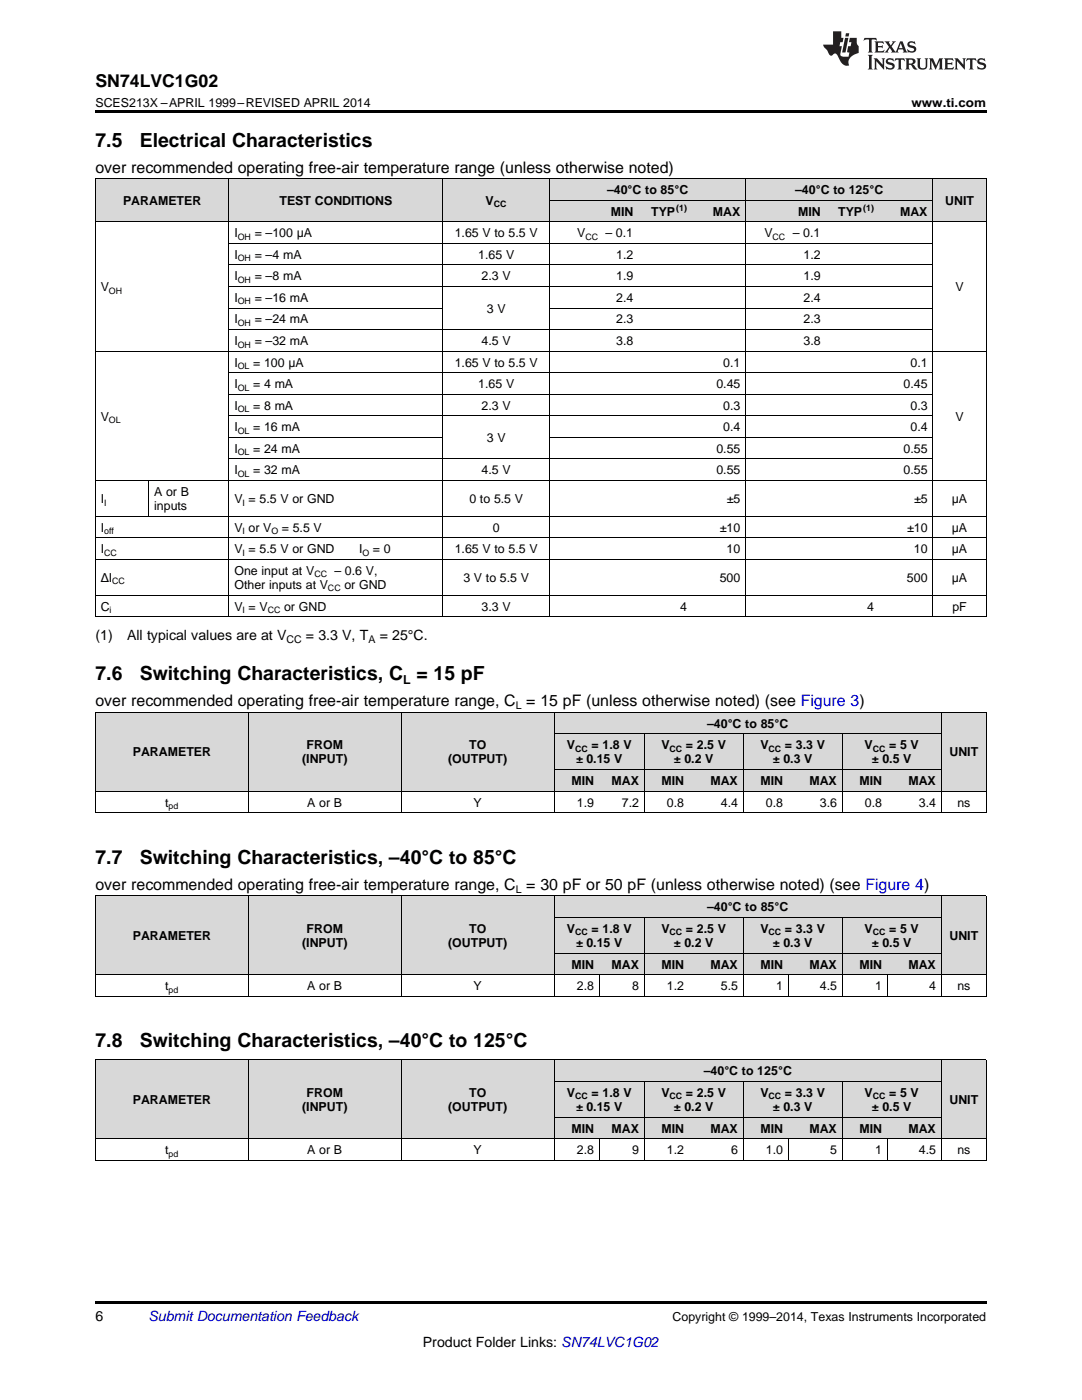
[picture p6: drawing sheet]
<svg xmlns="http://www.w3.org/2000/svg" width="216mm" height="279mm" viewBox="0 0 216 279" stroke-linecap="round" stroke-linejoin="round" font-family="sans-serif">
<g fill="#d8d8d8">
<path d="M19 211.6h30.6v15.7h-30.6z"/>
<path d="M49.6 211.6h30.5v15.7h-30.5z"/>
<path d="M80.1 211.6h30.5v15.7h-30.5z"/>
<path d="M110.6 223h9v4.3h-9z"/>
<path d="M119.6 223h9v4.3h-9z"/>
<path d="M128.6 223h8.9v4.3h-8.9z"/>
<path d="M137.5 223h10.8v4.3h-10.8z"/>
<path d="M148.3 223h9v4.3h-9z"/>
<path d="M157.3 223h10.8v4.3h-10.8z"/>
<path d="M168.1 223h9v4.3h-9z"/>
<path d="M177.1 223h10.8v4.3h-10.8z"/>
<path d="M187.9 211.6h8.9v15.7h-8.9z"/>
<path d="M110.6 215.9h9v7.1h-9z"/>
<path d="M119.6 215.9h9v7.1h-9z"/>
<path d="M128.6 215.9h8.9v7.1h-8.9z"/>
<path d="M137.5 215.9h10.8v7.1h-10.8z"/>
<path d="M148.3 215.9h9v7.1h-9z"/>
<path d="M157.3 215.9h10.8v7.1h-10.8z"/>
<path d="M168.1 215.9h9v7.1h-9z"/>
<path d="M177.1 215.9h10.8v7.1h-10.8z"/>
<path d="M110.6 211.6h9v4.3h-9z"/>
<path d="M119.6 211.6h9v4.3h-9z"/>
<path d="M128.6 211.6h8.9v4.3h-8.9z"/>
<path d="M137.5 211.6h10.8v4.3h-10.8z"/>
<path d="M148.3 211.6h9v4.3h-9z"/>
<path d="M157.3 211.6h10.8v4.3h-10.8z"/>
<path d="M168.1 211.6h9v4.3h-9z"/>
<path d="M177.1 211.6h10.8v4.3h-10.8z"/>
<path d="M19 178.8h30.6v15.8h-30.6z"/>
<path d="M49.6 178.8h30.5v15.8h-30.5z"/>
<path d="M80.1 178.8h30.5v15.8h-30.5z"/>
<path d="M110.6 190.3h9v4.3h-9z"/>
<path d="M119.6 190.3h9v4.3h-9z"/>
<path d="M128.6 190.3h8.9v4.3h-8.9z"/>
<path d="M137.5 190.3h10.8v4.3h-10.8z"/>
<path d="M148.3 190.3h9v4.3h-9z"/>
<path d="M157.3 190.3h10.8v4.3h-10.8z"/>
<path d="M168.1 190.3h9v4.3h-9z"/>
<path d="M177.1 190.3h10.8v4.3h-10.8z"/>
<path d="M187.9 178.8h8.9v15.8h-8.9z"/>
<path d="M110.6 183.1h9v7.2h-9z"/>
<path d="M119.6 183.1h9v7.2h-9z"/>
<path d="M128.6 183.1h8.9v7.2h-8.9z"/>
<path d="M137.5 183.1h10.8v7.2h-10.8z"/>
<path d="M148.3 183.1h9v7.2h-9z"/>
<path d="M157.3 183.1h10.8v7.2h-10.8z"/>
<path d="M168.1 183.1h9v7.2h-9z"/>
<path d="M177.1 183.1h10.8v7.2h-10.8z"/>
<path d="M110.6 178.8h9v4.3h-9z"/>
<path d="M119.6 178.8h9v4.3h-9z"/>
<path d="M128.6 178.8h8.9v4.3h-8.9z"/>
<path d="M137.5 178.8h10.8v4.3h-10.8z"/>
<path d="M148.3 178.8h9v4.3h-9z"/>
<path d="M157.3 178.8h10.8v4.3h-10.8z"/>
<path d="M168.1 178.8h9v4.3h-9z"/>
<path d="M177.1 178.8h10.8v4.3h-10.8z"/>
<path d="M19 142.2h30.6v15.7h-30.6z"/>
<path d="M49.6 142.2h30.5v15.7h-30.5z"/>
<path d="M80.1 142.2h30.5v15.7h-30.5z"/>
<path d="M110.6 153.6h9v4.3h-9z"/>
<path d="M119.6 153.6h9v4.3h-9z"/>
<path d="M128.6 153.6h8.9v4.3h-8.9z"/>
<path d="M137.5 153.6h10.8v4.3h-10.8z"/>
<path d="M148.3 153.6h9v4.3h-9z"/>
<path d="M157.3 153.6h10.8v4.3h-10.8z"/>
<path d="M168.1 153.6h9v4.3h-9z"/>
<path d="M177.1 153.6h10.8v4.3h-10.8z"/>
<path d="M187.9 142.2h8.9v15.7h-8.9z"/>
<path d="M110.6 146.5h9v7.1h-9z"/>
<path d="M119.6 146.5h9v7.1h-9z"/>
<path d="M128.6 146.5h8.9v7.1h-8.9z"/>
<path d="M137.5 146.5h10.8v7.1h-10.8z"/>
<path d="M148.3 146.5h9v7.1h-9z"/>
<path d="M157.3 146.5h10.8v7.1h-10.8z"/>
<path d="M168.1 146.5h9v7.1h-9z"/>
<path d="M177.1 146.5h10.8v7.1h-10.8z"/>
<path d="M110.6 142.2h9v4.3h-9z"/>
<path d="M119.6 142.2h9v4.3h-9z"/>
<path d="M128.6 142.2h8.9v4.3h-8.9z"/>
<path d="M137.5 142.2h10.8v4.3h-10.8z"/>
<path d="M148.3 142.2h9v4.3h-9z"/>
<path d="M157.3 142.2h10.8v4.3h-10.8z"/>
<path d="M168.1 142.2h9v4.3h-9z"/>
<path d="M177.1 142.2h10.8v4.3h-10.8z"/>
<path d="M19 35.7h10.7v8.6h-10.7z"/>
<path d="M29.7 35.7h16v8.6h-16z"/>
<path d="M45.7 35.7h24.9v8.6h-24.9z"/>
<path d="M70.6 35.7h17.8v8.6h-17.8z"/>
<path d="M88.4 35.7h21.3v8.6h-21.3z"/>
<path d="M109.7 40h17.8v4.3h-17.8z"/>
<path d="M127.5 40h10.6v4.3h-10.6z"/>
<path d="M138.1 40h10.7v4.3h-10.7z"/>
<path d="M148.8 40h16v4.3h-16z"/>
<path d="M164.8 40h10.7v4.3h-10.7z"/>
<path d="M175.5 40h10.7v4.3h-10.7z"/>
<path d="M186.2 35.7h10.6v8.6h-10.6z"/>
<path d="M109.7 35.7h17.8v4.3h-17.8z"/>
<path d="M127.5 35.7h10.6v4.3h-10.6z"/>
<path d="M138.1 35.7h10.7v4.3h-10.7z"/>
<path d="M148.8 35.7h16v4.3h-16z"/>
<path d="M164.8 35.7h10.7v4.3h-10.7z"/>
<path d="M175.5 35.7h10.7v4.3h-10.7z"/>
</g>
<g fill="#000">
<path d="M19 22h177.8v.5h-177.8zM19 123.1h.2zM45.6 123.1h.1zM88.3 123.1h.1zM109.6 123.1h.1zM127.4 123.1h.1zM138 123.1h.1zM148.7 123.1h.1zM164.7 123.1h.1zM175.4 123.1h.1zM186.1 123.1h.1zM196.7 123.1h.1z"/>
<path d="M19 162.2h.2zM80 162.2h.1zM110.5 162.2h.1zM119.5 162.2h.1zM128.5 162.2h.1zM148.2 162.2h.1zM157.2 162.2h.1zM168 162.2h.1zM177 162.2h.1zM187.7 162.2h.2zM196.7 162.2h.1zM19 259.7h177.8v.5h-177.8z"/>
</g>
<g fill="none" stroke="#000" stroke-width=".2">
<path d="M19 35.6l177.8 .1v87.4M19.1 35.7v87.4M45.7 35.7v87.4M88.3 35.7v87.4M109.7 35.7v87.4M109.7 40h76.5M148.8 35.7v87.4M186.1 35.7v87.4M19 44.3h177.8M45.7 57.2h140.5M45.7 52.9h140.5M45.7 48.6h140.5"/>
<path d="M19 70.1h177.8M45.7 78.7h140.5M45.7 74.4h140.5M45.7 65.8h140.5M45.7 61.5h42.7M109.7 61.5h76.5M19 95.9h177.8M29.7 95.9v7.2M45.7 91.6h140.5M45.7 87.3h42.7M45.7 83h140.5M109.7 87.3h76.5"/>
<path d="M19 118.8h177.8M19 111.6h177.8M19 107.3h177.8M19 103h177.8M19 123.1h177.8M19 157.9h177.8M19 142.2h177.8M19.1 142.2v20M49.5 142.2v20M80 142.2v20M110.6 142.2v20M110.6 153.6h77.2"/>
<path d="M110.6 146.5h77.3M128.5 146.5v15.7M148.3 146.5v15.7M168 146.5v15.7M187.8 142.2v20M196.8 142.2v20M19 178.8h177.8M19 162.2h177.8M19.1 178.8v20.1M49.5 178.8v20.1M80 178.8v20.1M110.6 178.8v20.1"/>
<path d="M187.8 178.8v20.1M196.8 178.8v20.1M19 198.8h177.8M19 194.5h177.8M110.6 190.2h77.2M110.6 183.1h77.3M119.5 194.6v4.3M128.5 183.1v15.8M148.3 183.1v15.8M157.3 194.6v4.3M168 183.1v15.8M177 194.6v4.3"/>
<path d="M19 211.5h177.8M19.1 211.6v20M49.5 211.6v20M80 211.6v20M110.6 211.6v20M110.6 215.8h77.3M128.5 215.9v15.7M148.3 215.9v15.7M168 215.9v15.7M187.8 211.6v20M196.8 211.6v20M19 231.5h177.8"/>
<path d="M19 227.2h177.8M110.6 222.9h77.2M119.5 227.3v4.3M157.3 227.3v4.3M177 227.3v4.3"/>
</g>
<g fill="#231f20">
<path d="M172.5 7.6l-.1 .5 .4-.2h.6v.1v2.1l-.2 .4h.9l-.2-.4v-2.1l.1-.1h.5l.5 .2-.2-.5zM174.5 8.3l.2 .3v1.5l-.2 .4h1.8l.2-.6a1.04 1.04 0 0 1-1.3 .2v-.7h.6l.3 .2v-.6l-.3 .2h-.6v-.6l.8-.1 .4 .3-.2-.5zM176.5 8.3l.9 1.1-.9 1.1h.8l-.2-.2 .4-.7 .5 .7-.2 .2h1.5l-.2-.2 .2-.4h.9l.1 .4-.2 .2h1l-.3-.3-.7-1.9h-.5l-.9 2-.8-1 .9-1h-.8l.1 .3-.4 .5-.3-.6 .1-.2zM179.7 8.6l.4 1h-.7zM181.3 8.4a.63 .63 0 0 0-.2 .7 .63 .63 0 0 0 .6 .4l.6 .2 .1 .2a.75 .75 0 0 1-.7 .4 .75 .75 0 0 1-.6-.5l.1 .7 .1-.1a1.11 1.11 0 0 0 1.5-.6 1.13 1.13 0 0 0-1.2-.8l-.1-.4a1.04 1.04 0 0 1 1.2 .2l-.2-.5-.2 .1-.4-.2zM173.2 10.9l.2 .4v2.2l-.2 .4h1l-.3-.4v-2.2l.3-.4zM174.3 11.6l.3 .4v1.5l-.3 .4h.8l-.2-.4v-1.3l1.5 1.7v-1.9l.2-.4h-.7l.2 .4v.9l-1.1-1.3zM177 11.8a.62 .62 0 0 0-.2 .7 .62 .62 0 0 0 .6 .4l.6 .1 .1 .3a.76 .76 0 0 1-.7 .3 .76 .76 0 0 1-.7-.4l.2 .7 .1-.1a1.11 1.11 0 0 0 1.5-.6 1.13 1.13 0 0 0-1.2-.8l-.1-.4a1.04 1.04 0 0 1 1.2 .2l-.2-.6-.2 .1-.5-.1zM178.7 11.6l-.2 .6a.61 .61 0 0 1 .8-.3v1.6l-.2 .4h.9l-.2-.4v-1.6a.63 .63 0 0 1 .7 .3l-.1-.6zM180.6 11.6l.3 .4v1.5l-.3 .4h1l-.2-.2-.1-.8 .6 .2a.76 .76 0 0 0 1.2 .7l-1-1a.58 .58 0 0 0 .6-.5 .58 .58 0 0 0-.5-.6zM181.4 11.9h.1a.45 .45 0 0 1 .5 .1 .45 .45 0 0 1 .1 .5l-.8 .2zM182.9 11.6l.2 .2a2.17 2.17 0 0 0 .3 1.9 .99 .99 0 0 0 1.6-.6v-1.1l.2-.4h-.7l.2 .2a1.92 1.92 0 0 1-.2 1.8 .6 .6 0 0 1-.9-.5v-1.1l.2-.4zM185.4 11.6l.2 .4v1.5l-.2 .4h.7l-.2-.4v-1.4l.8 1.8 .8-1.8v1.4l-.2 .4h.9l-.2-.4v-1.5l.2-.4h-.8l-.6 1.5-.6-1.5zM188.4 11.6l.2 .4v1.5l-.2 .4h1.8l.1-.6a1.04 1.04 0 0 1-1.2 .1v-.6h.5l.4 .2v-.6l-.4 .2h-.5v-.7h.8l.3 .3-.1-.6zM190.5 11.6l.2 .4v1.5l-.2 .4h.7l-.2-.4v-1.3l1.5 1.7v-1.9l.2-.4h-.7l.2 .4v.9l-1.1-1.3zM192.9 11.6l-.1 .6a.61 .61 0 0 1 .7-.3l.1 1.6-.3 .4h1l-.3-.4 .1-1.6a.63 .63 0 0 1 .7 .3l-.1-.6zM195.2 11.8a.62 .62 0 0 0-.2 .7 .62 .62 0 0 0 .6 .4l.6 .1 .1 .3a.76 .76 0 0 1-.7 .3 .76 .76 0 0 1-.6-.4l.1 .7 .1-.1a1.11 1.11 0 0 0 1.6-.6 1.13 1.13 0 0 0-1.3-.8l-.1-.4a1.04 1.04 0 0 1 1.2 .2l-.1-.6-.2 .1-.5-.1z"/>
<path d="M166.2 6.3v2.6h-1.9v.4l.8 .9a.91 .91 0 0 0 1 .8 .56 .56 0 0 1 .5-.3 .56 .56 0 0 1 .5 .3l.4 .8a1.53 1.53 0 0 0 1.9 1.2 1.54 1.54 0 0 1 1-2.1l.9-.3v-1.4a1.52 1.52 0 0 1-.4-1.6h-1.3l-.2 .8h.5l-.2 .8h-.5l-.1 1v.2l.4 .1-.2 .8a1.93 1.93 0 0 1-1.6-.3l.3-1.8h-.5l.2-.8h.4l.2-.8h-.4v-1.3zM168.6 7.6l-.6 2.9h.7l.6-2.9zM168.8 6.6l-.1 .7h.6l.2-.7z"/>
</g>
<g font-size="3.9">
<text x="19" y="29.3">7.5</text>
<text x="27.9" y="29.3">Electrical Characteristics</text>
<text x="19" y="135.8">7.6</text>
<text x="27.9" y="135.8">Switching Characteristics, C = 15 pF</text>
<text x="19" y="172.4">7.7</text>
<text x="27.9" y="172.4">Switching Characteristics, –40°C to 85°C</text>
<text x="19" y="209">7.8</text>
<text x="27.9" y="209">Switching Characteristics, –40°C to 125°C</text>
</g>
<text font-size="3.5" x="19" y="17.3">SN74LVC1G02</text>
<g font-size="3.2">
<text x="19" y="34.4">over recommended operating free-air temperature range (unless otherwise noted)</text>
<text x="19" y="140.9">over recommended operating free-air temperature range, C = 15 pF (unless otherwise noted) (see Figure 3)</text>
<text x="19" y="177.6">over recommended operating free-air temperature range, C = 30 pF or 50 pF (unless otherwise noted) (see Figure 4)</text>
</g>
<g font-size="2.8">
<text x="19" y="127.7">(1)</text>
<text x="25.4" y="127.7">All typical values are at V</text>
<text x="61" y="127.7">= 3.3 V, T</text>
<text x="75.8" y="127.7">= 25°C.</text>
<text x="19" y="263.6">6</text>
<text x="84.4" y="268.9">Product Folder Links: SN74LVC1G02</text>
</g>
<text font-size="2.8" fill="#0000c8" x="29.6" y="263.6">Submit Documentation Feedback</text>
<g font-size="2.5">
<text x="19" y="21.4">SCES213X –APRIL 1999–REVISED APRIL 2014</text>
<text x="181.9" y="21.4">www.ti.com</text>
<text x="24.6" y="40.9">PARAMETER</text>
<text x="55.8" y="40.9">TEST CONDITIONS</text>
<text x="96.9" y="40.9">V</text>
<text x="121.1" y="38.7">–40°C</text>
<text x="128.7" y="38.7">to 85°C</text>
<text x="158.7" y="38.7">–40°C</text>
<text x="166.3" y="38.7">to 125°C</text>
<text x="188.6" y="40.9">UNIT</text>
<text x="46.8" y="47.3">I</text>
<text x="50.8" y="47.3">= –100 μA</text>
<text x="90.7" y="47.3">1.65 V to 5.5 V</text>
<text x="115.2" y="47.3">V</text>
<text x="120.8" y="47.3">– 0.1</text>
<text x="121.9" y="43">MIN</text>
<text x="129.9" y="43">TYP</text>
<text x="142.2" y="43">MAX</text>
<text x="152.5" y="47.3">V</text>
<text x="158.2" y="47.3">– 0.1</text>
<text x="159.2" y="43">MIN</text>
<text x="167.3" y="43">TYP</text>
<text x="179.6" y="43">MAX</text>
<text x="46.8" y="51.6">I</text>
<text x="50.8" y="51.6">= –4 mA</text>
<text x="95.4" y="51.6">1.65 V</text>
<text x="123" y="51.6">1.2</text>
<text x="160.3" y="51.6">1.2</text>
<text x="20.1" y="58.1">V</text>
<text x="46.8" y="56">I</text>
<text x="50.8" y="56">= –8 mA</text>
<text x="96.1" y="56">2.3 V</text>
<text x="123" y="56">1.9</text>
<text x="160.3" y="56">1.9</text>
<text x="190.6" y="58.1">V</text>
<text x="46.8" y="60.3">I</text>
<text x="46.8" y="64.6">I</text>
<text x="50.8" y="60.3">= –16 mA</text>
<text x="50.8" y="64.6">= –24 mA</text>
<text x="97.2" y="62.4">3 V</text>
<text x="123" y="60.3">2.4</text>
<text x="123" y="64.6">2.3</text>
<text x="160.3" y="60.3">2.4</text>
<text x="160.3" y="64.6">2.3</text>
<text x="46.8" y="68.9">I</text>
<text x="50.8" y="68.9">= –32 mA</text>
<text x="96.1" y="68.9">4.5 V</text>
<text x="123" y="68.9">3.8</text>
<text x="160.3" y="68.9">3.8</text>
<text x="46.8" y="73.2">I</text>
<text x="46.8" y="77.5">I</text>
<text x="50.5" y="73.2">= 100 μA</text>
<text x="50.5" y="77.5">= 4 mA</text>
<text x="90.7" y="73.2">1.65 V to 5.5 V</text>
<text x="95.4" y="77.5">1.65 V</text>
<text x="142.9" y="77.5">0.45</text>
<text x="144.3" y="73.2">0.1</text>
<text x="180.3" y="77.5">0.45</text>
<text x="181.7" y="73.2">0.1</text>
<text x="20.1" y="83.9">V</text>
<text x="46.8" y="81.8">I</text>
<text x="50.5" y="81.8">= 8 mA</text>
<text x="96.1" y="81.8">2.3 V</text>
<text x="144.3" y="81.8">0.3</text>
<text x="181.7" y="81.8">0.3</text>
<text x="190.6" y="83.9">V</text>
<text x="46.8" y="86.1">I</text>
<text x="50.5" y="86.1">= 16 mA</text>
<text x="97.2" y="88.2">3 V</text>
<text x="144.3" y="86.1">0.4</text>
<text x="181.7" y="86.1">0.4</text>
<text x="46.8" y="90.4">I</text>
<text x="46.8" y="94.7">I</text>
<text x="50.5" y="90.4">= 24 mA</text>
<text x="50.5" y="94.7">= 32 mA</text>
<text x="96.1" y="94.7">4.5 V</text>
<text x="142.9" y="90.4">0.55</text>
<text x="142.9" y="94.7">0.55</text>
<text x="180.3" y="90.4">0.55</text>
<text x="180.3" y="94.7">0.55</text>
<text x="20.1" y="100.4">I</text>
<text x="30.8" y="99">A or B</text>
<text x="30.8" y="101.8">inputs</text>
<text x="46.8" y="100.4">V = 5.5 V or GND</text>
<text x="93.7" y="100.4">0 to 5.5 V</text>
<text x="145" y="100.4">±5</text>
<text x="182.4" y="100.4">±5</text>
<text x="189.9" y="100.4">μA</text>
<text x="20.1" y="106.1">I</text>
<text x="46.8" y="106.1">V or V</text>
<text x="56.2" y="106.1">= 5.5 V</text>
<text x="98.3" y="106.1">0</text>
<text x="143.7" y="106.1">±10</text>
<text x="181" y="106.1">±10</text>
<text x="189.9" y="106.1">μA</text>
<text x="20.1" y="110.4">I</text>
<text x="46.8" y="110.4">V = 5.5 V or GND</text>
<text x="71.6" y="110.4">I</text>
<text x="74.4" y="110.4">= 0</text>
<text x="90.7" y="110.4">1.65 V to 5.5 V</text>
<text x="145" y="110.4">10</text>
<text x="182.4" y="110.4">10</text>
<text x="189.9" y="110.4">μA</text>
<text x="20.1" y="116.1">ΔI</text>
<text x="46.8" y="114.7">One input at V</text>
<text x="46.8" y="117.5">Other inputs at V</text>
<text x="66.7" y="114.7">– 0.6 V,</text>
<text x="68.7" y="117.5">or GND</text>
<text x="92.5" y="116.1">3 V to 5.5 V</text>
<text x="143.6" y="116.1">500</text>
<text x="181" y="116.1">500</text>
<text x="189.9" y="116.1">μA</text>
<text x="20.1" y="121.8">C</text>
<text x="46.8" y="121.8">V = V</text>
<text x="56.7" y="121.8">or GND</text>
<text x="96.1" y="121.8">3.3 V</text>
<text x="135.7" y="121.8">4</text>
<text x="173" y="121.8">4</text>
<text x="190" y="121.8">pF</text>
<text x="80.4" y="136.6">L</text>
<text x="61.2" y="149.5">FROM</text>
<text x="93.6" y="149.5">TO</text>
<text x="113.1" y="149.5">V</text>
<text x="118" y="149.5">=</text>
<text x="120.2" y="149.5">1.8 V</text>
<text x="132" y="149.5">V</text>
<text x="136.9" y="149.5">= 2.5 V</text>
<text x="141.1" y="145.2">–40°C</text>
<text x="148.7" y="145.2">to 85°C</text>
<text x="151.7" y="149.5">V</text>
<text x="156.6" y="149.5">= 3.3 V</text>
<text x="172.5" y="149.5">V</text>
<text x="177.4" y="149.5">= 5 V</text>
<text x="26.5" y="151">PARAMETER</text>
<text x="60.3" y="152.4">(INPUT)</text>
<text x="89.4" y="152.4">(OUTPUT)</text>
<text x="114.9" y="152.4">± 0.15 V</text>
<text x="134.5" y="152.4">± 0.2 V</text>
<text x="154.2" y="152.4">± 0.3 V</text>
<text x="174" y="152.4">± 0.5 V</text>
<text x="189.4" y="151">UNIT</text>
<text x="33" y="161">t</text>
<text x="61.3" y="161">A or B</text>
<text x="94.5" y="161">Y</text>
<text x="114" y="156.7">MIN</text>
<text x="115.1" y="161">1.9</text>
<text x="122" y="156.7">MAX</text>
<text x="124.1" y="161">7.2</text>
<text x="132" y="156.7">MIN</text>
<text x="133.1" y="161">0.8</text>
<text x="141.7" y="156.7">MAX</text>
<text x="143.8" y="161">4.4</text>
<text x="151.7" y="156.7">MIN</text>
<text x="152.8" y="161">0.8</text>
<text x="161.5" y="156.7">MAX</text>
<text x="163.6" y="161">3.6</text>
<text x="171.5" y="156.7">MIN</text>
<text x="172.6" y="161">0.8</text>
<text x="181.3" y="156.7">MAX</text>
<text x="183.3" y="161">3.4</text>
<text x="191" y="161">ns</text>
<text x="141.1" y="181.9">–40°C</text>
<text x="148.7" y="181.9">to 85°C</text>
<text x="26.5" y="187.6">PARAMETER</text>
<text x="60.3" y="189">(INPUT)</text>
<text x="61.2" y="186.2">FROM</text>
<text x="89.4" y="189">(OUTPUT)</text>
<text x="93.6" y="186.2">TO</text>
<text x="113.1" y="186.2">V</text>
<text x="114.9" y="189">± 0.15 V</text>
<text x="118" y="186.2">=</text>
<text x="120.2" y="186.2">1.8 V</text>
<text x="132" y="186.2">V</text>
<text x="134.5" y="189">± 0.2 V</text>
<text x="136.9" y="186.2">= 2.5 V</text>
<text x="151.7" y="186.2">V</text>
<text x="154.2" y="189">± 0.3 V</text>
<text x="156.6" y="186.2">= 3.3 V</text>
<text x="172.5" y="186.2">V</text>
<text x="174" y="189">± 0.5 V</text>
<text x="177.4" y="186.2">= 5 V</text>
<text x="189.4" y="187.6">UNIT</text>
<text x="33" y="197.6">t</text>
<text x="61.3" y="197.6">A or B</text>
<text x="94.5" y="197.6">Y</text>
<text x="114" y="193.3">MIN</text>
<text x="115.1" y="197.6">2.8</text>
<text x="122" y="193.3">MAX</text>
<text x="126.1" y="197.6">8</text>
<text x="132" y="193.3">MIN</text>
<text x="133.1" y="197.6">1.2</text>
<text x="141.7" y="193.3">MAX</text>
<text x="143.8" y="197.6">5.5</text>
<text x="151.7" y="193.3">MIN</text>
<text x="154.9" y="197.6">1</text>
<text x="161.5" y="193.3">MAX</text>
<text x="163.6" y="197.6">4.5</text>
<text x="171.5" y="193.3">MIN</text>
<text x="174.6" y="197.6">1</text>
<text x="181.3" y="193.3">MAX</text>
<text x="185.4" y="197.6">4</text>
<text x="191" y="197.6">ns</text>
<text x="140.4" y="214.6">–40°C to 125°C</text>
<text x="26.5" y="220.3">PARAMETER</text>
<text x="60.3" y="221.7">(INPUT)</text>
<text x="61.2" y="218.9">FROM</text>
<text x="89.4" y="221.7">(OUTPUT)</text>
<text x="93.6" y="218.9">TO</text>
<text x="113.1" y="218.9">V</text>
<text x="114.9" y="221.7">± 0.15 V</text>
<text x="118" y="218.9">=</text>
<text x="120.2" y="218.9">1.8 V</text>
<text x="132" y="218.9">V</text>
<text x="134.5" y="221.7">± 0.2 V</text>
<text x="136.9" y="218.9">= 2.5 V</text>
<text x="151.7" y="218.9">V</text>
<text x="154.2" y="221.7">± 0.3 V</text>
<text x="156.6" y="218.9">= 3.3 V</text>
<text x="172.5" y="218.9">V</text>
<text x="174" y="221.7">± 0.5 V</text>
<text x="177.4" y="218.9">= 5 V</text>
<text x="189.4" y="220.3">UNIT</text>
<text x="114" y="226">MIN</text>
<text x="122" y="226">MAX</text>
<text x="132" y="226">MIN</text>
<text x="141.7" y="226">MAX</text>
<text x="151.7" y="226">MIN</text>
<text x="161.5" y="226">MAX</text>
<text x="171.5" y="226">MIN</text>
<text x="181.3" y="226">MAX</text>
<text x="33" y="230.3">t</text>
<text x="61.3" y="230.3">A or B</text>
<text x="94.5" y="230.3">Y</text>
<text x="115.1" y="230.3">2.8</text>
<text x="126.1" y="230.3">9</text>
<text x="133.1" y="230.3">1.2</text>
<text x="145.9" y="230.3">6</text>
<text x="152.8" y="230.3">1.0</text>
<text x="165.6" y="230.3">5</text>
<text x="174.6" y="230.3">1</text>
<text x="183.3" y="230.3">4.5</text>
<text x="191" y="230.3">ns</text>
<text x="134.2" y="263.6">Copyright © 1999–2014, Texas Instruments Incorporated</text>
</g>
<g font-size="2.1">
<text x="57.1" y="128.3">CC</text>
<text x="73.5" y="128.3">A</text>
<text x="102.9" y="141.6">L</text>
<text x="102.9" y="178.2">L</text>
</g>
<g font-size="1.8">
<text x="98.5" y="41.4">CC</text>
<text x="47.4" y="47.8">OH</text>
<text x="116.8" y="47.8">CC</text>
<text x="134.9" y="42.1">(1)</text>
<text x="154.2" y="47.8">CC</text>
<text x="172.3" y="42.1">(1)</text>
<text x="47.4" y="52.1">OH</text>
<text x="21.7" y="58.6">OH</text>
<text x="47.4" y="56.4">OH</text>
<text x="47.4" y="60.7">OH</text>
<text x="47.4" y="65.1">OH</text>
<text x="47.4" y="69.4">OH</text>
<text x="47.4" y="73.7">OL</text>
<text x="47.4" y="78">OL</text>
<text x="47.4" y="82.3">OL</text>
<text x="21.7" y="84.4">OL</text>
<text x="47.4" y="86.6">OL</text>
<text x="47.4" y="90.9">OL</text>
<text x="47.4" y="95.2">OL</text>
<text x="20.8" y="100.9">I</text>
<text x="48.4" y="100.9">I</text>
<text x="20.8" y="106.6">off</text>
<text x="48.4" y="106.6">I</text>
<text x="54.2" y="106.6">O</text>
<text x="20.8" y="110.9">CC</text>
<text x="48.4" y="110.9">I</text>
<text x="72.3" y="110.9">O</text>
<text x="22.4" y="116.6">CC</text>
<text x="62.7" y="115.2">CC</text>
<text x="65.4" y="118">CC</text>
<text x="21.9" y="122.3">i</text>
<text x="48.4" y="122.3">I</text>
<text x="53.4" y="122.3">CC</text>
<text x="114.8" y="150">CC</text>
<text x="133.6" y="150">CC</text>
<text x="153.4" y="150">CC</text>
<text x="174.1" y="150">CC</text>
<text x="33.7" y="161.5">pd</text>
<text x="114.8" y="186.7">CC</text>
<text x="133.6" y="186.7">CC</text>
<text x="153.4" y="186.7">CC</text>
<text x="174.1" y="186.7">CC</text>
<text x="33.7" y="198.1">pd</text>
<text x="114.8" y="219.4">CC</text>
<text x="133.6" y="219.4">CC</text>
<text x="153.4" y="219.4">CC</text>
<text x="174.1" y="219.4">CC</text>
<text x="33.7" y="230.8">pd</text>
</g>
</svg>
